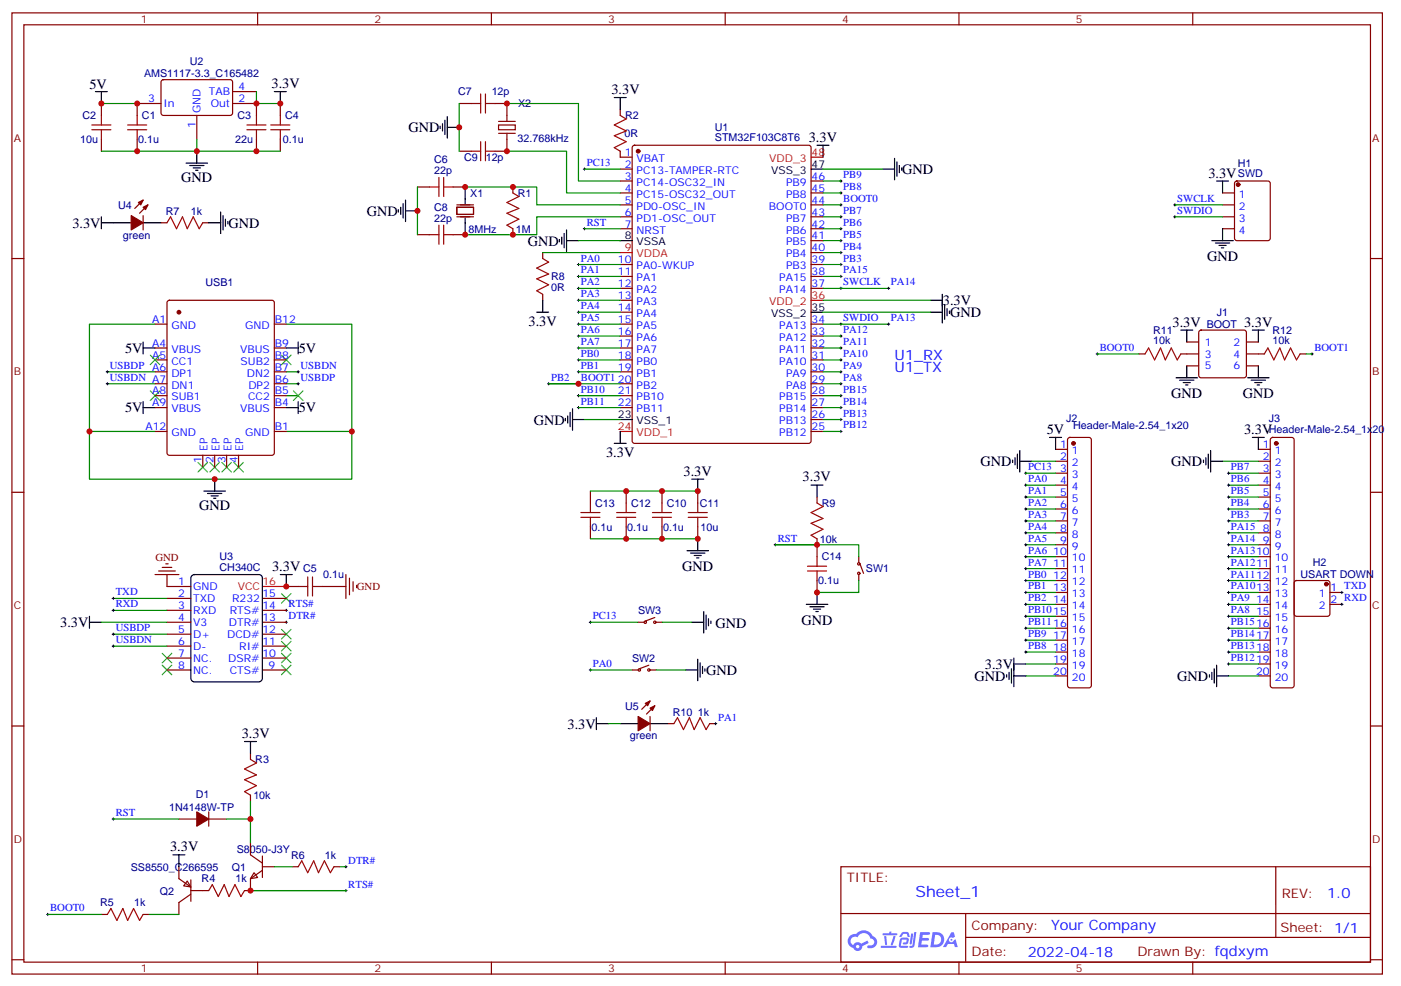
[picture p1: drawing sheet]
<svg xmlns="http://www.w3.org/2000/svg" width="414mm" height="292mm" viewBox="0 0 414 292" stroke-linecap="round" stroke-linejoin="round" font-family="sans-serif">
<g fill="none" stroke="#870000" stroke-width=".35">
<path d="M3.5 3.8h405.4v284.3h-405.4zM7.1 7.3h398.2v277.3h-398.2zM76.2 3.8v3.5M145.3 3.8v3.5M214.5 3.8v3.5M283.6 3.8v3.5M352.8 3.8v3.5M3.5 76.5h3.6M405.3 76.5h3.6M3.5 145.6h3.6M405.3 145.6h3.6M3.5 214.8h3.6"/>
<path d="M405.3 214.8h3.6M248.7 256.4h156.6v28.2h-156.6zM377.3 256.4v20.9M248.7 270.2h156.5M285.6 277.3h119.6M285.6 270.2v14.2M3.5 283.9h3.6M76.2 284.6v3.5M145.3 284.6v3.5M214.5 284.6v3.5M283.6 284.6v3.5M352.8 284.6v3.5"/>
<path d="M405.3 283.9h3.6"/>
</g>
<g fill="#5487ff">
<path d="M272.1 275.7h2.6l.3 .2-.1 .6h-2l-.1 1h1.6l.4 .4-.4 .4h-1.7l-.2 1.1 1.8 .1 .3 .3-.2 .4h-2.9z"/>
<path d="M281.4 275.8h.7l.4 1.3-.7 .3a.74 .74 0 0 0-1.1 .3 .74 .74 0 0 0 .5 1.1 .74 .74 0 0 0 .9-.7l.5-.3 .7 2.4h-.9l-.2-1h-1.9l-.5 1h-.9z"/>
<path d="M269.5 276.2h.6l-.4 2.9a.31 .31 0 0 1-.3 .3 .31 .31 0 0 1-.3-.3z"/>
<path d="M270.4 275.7h.6l-.5 4a.89 .89 0 0 1-.7 .7 .89 .89 0 0 1-.9-.3l1-.5z"/>
<path d="M266.8 275.9l.6-.2 1.2 .1 .5 1.3-.6 .1-.4-.9-1 .1a.95 .95 0 0 1-1 .8l-.1-.2z"/>
<path d="M266.4 277.6l1.8-.2a1.04 1.04 0 0 1 .6 1.1 1.04 1.04 0 0 1-.8 .9h-.7a.29 .29 0 0 1-.3-.4 .29 .29 0 0 1 .3-.2h.7l.2-.8h-1.4l-.4 1.8h1.9a.29 .29 0 0 1 .3 .3 .29 .29 0 0 1-.3 .3h-2l-.4-.3 .2-2.1z"/>
<path d="M260.5 279.8h4.4a.3 .3 0 0 1 .3 .3 .3 .3 0 0 1-.3 .3h-4.3z"/>
<path d="M264.3 276.9h.6l-.5 1.6a1.02 1.02 0 0 1-.7 1.2l-.2-.3z"/>
<path d="M261.5 276.9h.6l.3 2.4-.3 .3-.3-.2z"/>
<path d="M261.1 276.1h1.9l.2-.5h.5l-.1 .5h1.5a.29 .29 0 0 1 .3 .3 .29 .29 0 0 1-.3 .3h-3.9z"/>
<path d="M275.8 275.7l-.6 4.5h1.4a2.27 2.27 0 0 0 2.7-2.3 2.27 2.27 0 0 0-2.7-2.2zM276.6 276.5a1.5 1.5 0 0 1 1.8 1.6 1.5 1.5 0 0 1-1.9 1.3h-.3z"/>
<path d="M251.4 276.9a2.09 2.09 0 0 0 1 3.5 1.37 1.37 0 0 0 1.5 .9 1.37 1.37 0 0 0 1.1-1.4l2-1-.5-.7-1.8 1a1.4 1.4 0 0 0-2.3 .4 1.32 1.32 0 0 1-.6-1.9 1.32 1.32 0 0 1 1.9-.4 2.02 2.02 0 0 1 2-1.3 2.02 2.02 0 0 1 1.8 1.6 1.09 1.09 0 0 1 1.1 1.4 1.09 1.09 0 0 1-1.6 .7 .41 .41 0 0 0-.5 .3 .41 .41 0 0 0 .4 .5 1.89 1.89 0 0 0 2.4-1.2 1.89 1.89 0 0 0-1.2-2.4 2.98 2.98 0 0 0-5-.6l-1 .1zM253.2 280a.52 .52 0 0 1 1 0 .52 .52 0 0 1-1 0z"/>
<circle cx="281.4" cy="278" r=".28"/>
</g>
<g fill="none" stroke="#870000" stroke-width=".35">
<path d="M30 30.6v3.5M47.6 30.6h-7v3.5M47.9 23.8l.4-.2h20.1l.4 .7-.1 9.4-.6 .4h-20l-.5-.7v-9.1zM58.2 34.1v7.1M68.8 30.6h7v3.5M68.8 27.1h7M82.9 30.6v3.5M135.8 30.6h3.5M146.4 30.6h3.5v5.3M147.5 37h4.9v1.4h-4.9zM149.9 39.4v5.3h-3.5M183.4 32.4v1.7"/>
<path d="M30 41.2v3.5M40.6 41.2v3.5M42.3 59.2l-2.4 2.5M75.8 41.2v3.5M82.9 41.2v3.5M123.5 55.3h3.5M134.1 55.3h3.5M135.8 44.7h3.5M151.7 55.3v1.8M183.4 44.7v1.8h3.6M183.4 50h3.6M183.4 53.6h3.6"/>
<path d="M183.4 57.1h3.6M187.2 43.2l.5-.2h51.5l.6 .4 .1 87.1-.5 .6-51.7 .1-.7-.5v-87zM239.9 53.6h3.5M239.9 57.1h3.5M361.6 57.1h3.5M365.4 53.8l.4-.2h9.2l.7 .4v16.5l-.5 .6-9.4 .1-.6-.5-.1-16.4zM42.3 63.8v4.2M43.7 60.6l-2.4 2.5M47.6 65.9h1.8M60 65.9h1.7M123.5 69.4h3.5M134.1 69.4h3.5"/>
<path d="M135.1 61.3h5v2.1h-5zM135.1 60.6h5M135.1 64.1h5M151.7 67.7v1.7M160.5 74.7v1.8M183.4 60.6h3.6M183.4 64.1h3.6M183.4 67.7h3.6M183.4 78.2h3.6M239.9 60.6h3.5M239.9 64.1h3.5M239.9 67.7h3.5"/>
<path d="M239.9 78.2h3.5M239.9 74.7h3.5M239.9 71.2h3.5M361.6 60.6h3.5M361.6 64.1h3.5M361.6 67.7h3.5M45.9 95.9h3.5M49.6 89l.5-.2h30.3l.5 .2 .2 .5v44.5l-.2 .5-.5 .2h-30.3l-.5-.2-.2-.5v-44.5zM81.1 95.9h3.6M160.5 87.1v1.7M183.4 81.8h3.6M183.4 85.3h3.6"/>
<path d="M183.4 88.8h3.6M183.4 92.4h3.6M183.4 95.9h3.6M183.4 99.4h3.6M239.9 81.8h3.5M239.9 85.3h3.5M239.9 95.9h3.5M239.9 99.4h3.5M354.8 97.9l.4-.3h12.7l.5 .3 .3 .5v12.7l-.3 .5-.5 .2h-12.7l-.5-.3-.2-.4v-12.7zM45.9 102.9h3.5M45.9 106.5h3.5M45.9 110h3.5"/>
<path d="M45.9 113.5h3.5M45.9 117.1h3.5M81.1 102.9h3.6M81.1 106.5h3.6M81.1 110h3.6M81.1 113.5h3.6M81.1 117.1h3.6M183.4 102.9h3.6M183.4 106.5h3.6M183.4 110h3.6M183.4 113.5h3.6M183.4 117.1h3.6"/>
<path d="M239.9 102.9h3.5M239.9 106.5h3.5M239.9 110h3.5M239.9 113.5h3.5M239.9 117.1h3.5M336.9 104.7h1.8M349.2 104.7h5.3M351 101.2h3.5M351 108.2h3.5M368.7 101.2h3.5M368.7 104.7h5.2M368.7 108.2h3.5"/>
<path d="M384.5 104.7h1.8M45.9 120.6h3.5M45.9 127.6h3.5M60 134.7v3.5M63.5 134.7v3.5M67 134.7v3.5M70.6 134.7v3.5M81.1 120.6h3.6M81.1 127.6h3.6M183.4 120.6h3.6M239.9 120.6h3.5M239.9 127.6h3.5"/>
<path d="M239.9 124.1h3.5M312.2 132.9h3.5M312.2 136.5h3.5M312.2 140h3.5M316 129.6l.4-.2h5.7l.5 .2 .2 .5v72.7l-.2 .5-.5 .2h-5.7l-.5-.3-.2-.4v-72.7zM372.2 132.9h3.5M372.2 136.5h3.5M372.2 140h3.5M375.9 129.6l.5-.2h5.7l.5 .2 .2 .5v72.7l-.3 .5-.4 .2h-5.7l-.5-.3-.2-.4v-72.7zM174.6 145.3v3.5M174.6 155.9v3.5M185.2 145.3v3.5"/>
<path d="M185.2 155.9v3.5M195.8 145.3v3.5M195.8 155.9v3.5M206.4 145.3v3.5M206.4 155.9v3.5M241.7 147v1.8M241.7 159.4v5.3M312.2 143.5h3.5M312.2 147h3.5M312.2 150.6h3.5M312.2 154.1h3.5M312.2 157.6h3.5"/>
<path d="M372.2 143.5h3.5M372.2 147h3.5M372.2 150.6h3.5M372.2 154.1h3.5M372.2 157.6h3.5M49.4 173.5h7M49.4 177h7M77.6 177h7.1M84.7 173.5h3.5M95.2 173.5h3.6M241.7 171.7v3.6M254 164.7v1.7"/>
<path d="M254 170v1.7M254.4 166.8l1 2.8M312.2 161.1h3.5M312.2 164.7h3.5M312.2 168.2h3.5M312.2 171.7h3.5M312.2 175.3h3.5M312.2 178.8h3.5M372.2 161.1h3.5M372.2 164.7h3.5M372.2 168.2h3.5M372.2 171.7h3.5"/>
<path d="M372.2 175.3h3.5M372.2 178.8h3.5M383 171.9l.5-.2h9.1l.5 .2 .2 .5v9.2l-.2 .5-.5 .2h-9.1l-.5-.2-.2-.5v-9.2zM393.3 175.3h3.6M393.3 178.8h3.6M49.4 180.6h7M49.4 184.1h7M49.4 187.6h7M49.4 191.1h7M49.4 194.7h7M49.4 198.2h7M77.6 180.6h7.1"/>
<path d="M77.6 184.1h7.1M77.6 187.6h7.1M77.6 191.1h7.1M77.6 194.7h7.1M77.6 198.2h7.1M187 198.2h1.7M188.7 184.1h1.8M191.9 196.8l-2.8 1M192.3 198.2h1.7M193.7 182.7l-2.8 1M194 184.1h1.8M312.2 182.3h3.5"/>
<path d="M312.2 185.8h3.5M312.2 189.4h3.5M312.2 192.9h3.5M312.2 196.4h3.5M312.2 200h3.5M372.2 182.3h3.5M372.2 185.8h3.5M372.2 189.4h3.5M372.2 192.9h3.5M372.2 196.4h3.5M372.2 200h3.5M192.3 207.4l-2.5 2.4"/>
<path d="M192.3 211.9v4.3M193.7 208.8l-2.5 2.4M197.6 214.1h1.7M209.9 214.1h1.8M74.1 222.9v1.7M74.1 235.2v1.8M52.9 242.3h5.3M52.9 256.4v3.5l3.5 2.5M61.7 240.2v4.2M61.7 242.3h5.3M74.1 249.3v3.6l3.5 2.4M75.1 258.2l1.1 1.4-2.1 .3z"/>
<path d="M77.6 257.5l-3.5 2.4v3.6h-1.8M77.6 256.4h3.5M77.6 253.2v6.4M86.4 256.4h1.8M98.8 256.4h1.7M30 270.5h1.7M42.3 270.5h1.8M55.4 260.6l1 1.8-2.1-.4zM56.4 264.5l-3.5 2.5v3.5M56.4 263.5h5.3M56.4 260.3v6.3"/>
<circle cx="254" cy="169.6" r=".35"/>
<circle cx="254" cy="166.8" r=".35"/>
<circle cx="189.1" cy="198.2" r=".35"/>
<circle cx="190.9" cy="184.1" r=".35"/>
<circle cx="191.9" cy="198.2" r=".35"/>
<circle cx="193.7" cy="184.1" r=".35"/>
</g>
<g fill="#870000" stroke="#870000" stroke-width=".35">
<path d="M58.2 240.2l3.5 2.1-3.5 2.1z"/>
<path d="M38.8 63.8l3.5 2.1-3.5 2.1z"/>
<path d="M42.3 61.3l1.4-.7-.7 1.4z"/>
<path d="M40.9 59.9l1.4-.7-.7 1.4z"/>
<path d="M188.7 211.9l3.6 2.2-3.6 2.1z"/>
<path d="M192.3 209.5l1.4-.7-.7 1.4z"/>
<path d="M190.9 208.1l1.4-.7-.7 1.4z"/>
<circle cx="188.7" cy="44.7" r=".53"/>
<circle cx="52.9" cy="92.4" r=".53"/>
<circle cx="366.2" cy="54.6" r=".53"/>
<circle cx="317.5" cy="131.2" r=".53"/>
<circle cx="377.5" cy="131.2" r=".53"/>
<circle cx="392.3" cy="172.8" r=".53"/>
</g>
<g fill="none" stroke="#000" stroke-width=".35">
<path d="M28.2 27.1h3.5M30 27.1v3.5M81.1 27.1h3.6M82.9 27.1v3.5M130.2 37.3v.7M130.9 36.6v2.1M131.6 35.6v4.2M132.3 37.7h3.5M132.3 34.5v6.4M181.7 28.9h3.5M183.4 28.9v3.5M55 48.3h6.4"/>
<path d="M56.1 49h4.2M57.1 49.7h2.2M57.9 50.4h.7M58.2 44.7v3.6M119.9 59.2v6.3M137.6 55.3v5M239.9 50h3.5M241.7 43h3.5M243.4 43v3.5M261.1 50h3.5M264.6 46.8v6.4M265.3 47.9v4.2"/>
<path d="M266 49v2.1M266.7 49.7v.7M359.8 53.6h3.6M361.6 53.6v3.5M30 64.1v3.6M30 65.9h8.8M42.3 65.9h5.3M61.7 65.9h3.6M65.3 62.7v6.4M66 63.8v4.2M66.7 64.8v2.2M67.4 65.5v.8"/>
<path d="M117.8 62v.7M118.5 61.3v2.1M119.2 60.3v4.2M119.9 62.4h3.6M137.6 64.5v4.9M165.5 70.8v.7M166.2 70.1v2.1M166.9 69.1v4.2M167.6 71.2h3.5M167.6 68v6.4M183.4 71.2h3.6M358.4 71.2h6.4"/>
<path d="M359.5 71.9h4.2M360.5 72.6h2.2M361.2 73.3h.7M361.6 67.7v3.5M158.7 92.4h3.6M160.5 88.8v3.6M239.9 92.4h3.5M275.2 92.4h3.5M275.2 88.8h3.5M278.7 87.1v8.4M279.4 90.2v4.3M280.1 91.3v2.1"/>
<path d="M280.8 92v.7M349.2 97.6h3.6M351 97.6v3.6M370.4 97.6h3.5M372.2 97.6v3.6M42.3 102.9h3.6M42.3 101.2v3.5M42.3 118.8v3.5M84.7 102.9h3.5M88.2 101.2v3.5M88.2 118.8v3.5M347.8 111.8h6.4"/>
<path d="M348.9 112.5h4.2M350 113.2h2.1M350.7 113.9h.7M351 108.2v3.6M369 111.8h6.4M370.1 112.5h4.2M371.1 113.2h2.1M371.8 113.9h.7M372.2 108.2v3.6M42.3 120.6h3.6M84.7 120.6h3.5M167.2 123.8v.7"/>
<path d="M167.9 123v2.2M168.6 122v4.2M169.3 124.1h3.6M169.3 120.9v6.4M181.7 131.2h3.5M183.4 124.1h3.6M183.4 127.6v3.6M299.5 136.1v.7M300.2 135.4v2.1M300.9 134.3v4.3M301.6 136.5h3.6M301.6 133.3v6.3"/>
<path d="M310.4 129.4h3.6M312.2 129.4v3.5M356 136.1v.7M356.7 135.4v2.1M357.4 134.3v4.3M358.1 136.5h3.5M358.1 133.3v6.3M370.4 129.4h3.5M372.2 129.4v3.5M60.3 145.3h6.4M61.4 146h4.2M62.4 146.7h2.2"/>
<path d="M63.1 147.4h.8M63.5 141.7v3.6M204.6 141.7h3.5M206.4 141.7v3.6M206.4 159.4v3.5M239.9 143.5h3.5M241.7 143.5v3.5M56.7 170.4l.8-.4h19.1l.8 .4 .2 .6v29.7l-.5 .8-.5 .2h-19.1l-.9-.5-.2-.5v-29.7zM82.9 170h3.5M84.7 170v3.5M203.2 162.9h6.3M204.3 163.6h4.2"/>
<path d="M205.3 164.3h2.1M206 165h.7M238.5 178.8h6.3M239.5 179.5h4.3M241.7 175.3v3.5M26.5 184.1h3.5M26.5 182.3v3.5M202.8 198.2h3.6M204.6 184.1h3.5M206.4 195v6.4M207.1 196.1v4.2M207.8 197.1v2.1"/>
<path d="M208.1 180.9v6.4M208.5 197.8v.7M208.8 182v4.2M209.5 183v2.1M210.3 183.7v.7M240.6 180.2h2.1M241.3 180.9h.7M297.7 199.6v.7M298.4 198.9v2.1M299.2 197.8v4.3M299.9 200h3.5M299.9 194.7v8.4"/>
<path d="M299.9 196.4h3.5M357.7 199.6v.7M358.4 198.9v2.1M359.1 197.8v4.3M359.8 200h3.6M359.8 196.8v6.3M72.3 219.4h3.5M74.1 219.4v3.5M176.4 214.1h3.5M176.4 212.3v3.5M183.4 214.1h5.3M192.3 214.1h5.3"/>
<path d="M51.2 252.9h3.5M52.9 252.9v3.5"/>
</g>
<path d="M239.9 46.5h3.5M183.4 74.7h3.6M239.9 88.8h3.5M183.4 127.6h3.6M77.6 173.5h7.1" fill="none" stroke="#f00" stroke-width=".35"/>
<g fill="none" stroke="#a10000" stroke-width=".35">
<path d="M27.2 38.4h5.6M27.2 37h5.6M30 34.1v2.9M30 38.4v2.8M37.7 38.4h5.7M37.7 37h5.7M40.6 34.1v2.9M40.6 38.4v2.8M73 38.4h5.7M73 37h5.7M75.8 34.1v2.9M75.8 38.4v2.8"/>
<path d="M80.1 38.4h5.6M80.1 37h5.6M82.9 34.1v2.9M82.9 38.4v2.8M139.3 30.6h2.9M142.2 27.8v5.6M143.6 27.8v5.6M143.6 30.6h2.8M183.4 34.1l1.8 1.1-3.5 1.8 3.5 1.7-3.5 1.4 3.5 1.8-3.5 1.8 1.7 1M127 55.3h2.8M129.8 52.5v5.6M131.2 52.5v5.6"/>
<path d="M131.2 55.3h2.9M139.3 44.7h2.9M142.2 41.9v5.7M143.6 41.9v5.7M143.6 44.7h2.8M151.7 57.1l1.8 1-3.6 1.8 3.6 1.8-3.6 1.4 3.6 1.7-3.6 1.8 1.8 1.1M49.4 65.9l1-1.8 1.8 3.6 1.8-3.6 1.4 3.6 1.7-3.6 1.8 3.6 1.1-1.8M127 69.4h2.8M129.8 66.6v5.6M131.2 66.6v5.6M131.2 69.4h2.9M160.5 76.5l1.8 1-3.6 1.8 3.6 1.8-3.6 1.4 3.6 1.7-3.6 1.8 1.8 1.1"/>
<path d="M338.7 104.7l1-1.8 1.8 3.6 1.8-3.6 1.4 3.6 1.7-3.6 1.8 3.6 1-1.8M373.9 104.7l1.1-1.8 1.8 3.6 1.7-3.6 1.4 3.6 1.8-3.6 1.8 3.6 1-1.8M171.8 153h5.6M171.8 151.6h5.6M174.6 148.8v2.8M174.6 153v2.9M182.4 153h5.6M182.4 151.6h5.6M185.2 148.8v2.8M185.2 153v2.9M193 153h5.6M193 151.6h5.6"/>
<path d="M195.8 148.8v2.8M195.8 153v2.9M203.6 153h5.6M203.6 151.6h5.6M206.4 148.8v2.8M206.4 153v2.9M241.7 148.8l1.7 1.1-3.5 1.7 3.5 1.8-3.5 1.4 3.5 1.8-3.5 1.7 1.8 1.1M88.2 173.5h2.8M91 170.7v5.6M92.4 170.7v5.6M92.4 173.5h2.8M238.8 168.9h5.7"/>
<path d="M238.8 167.5h5.7M241.7 164.7v2.8M241.7 168.9v2.8M199.3 214.1l1.1-1.8 1.7 3.5 1.8-3.5 1.4 3.5 1.8-3.5 1.7 3.5 1.1-1.7M74.1 224.6l1.7 1.1-3.5 1.8 3.5 1.7-3.5 1.4 3.5 1.8-3.5 1.8 1.8 1M88.2 256.4l1.1-1.8 1.7 3.6 1.8-3.6 1.4 3.6 1.8-3.6 1.7 3.6 1.1-1.8M31.7 270.5l1.1-1.8 1.8 3.6 1.7-3.6 1.4 3.6 1.8-3.6 1.8 3.6 1-1.8M61.7 263.5l1.1-1.8 1.8 3.5 1.7-3.5 1.4 3.5 1.8-3.5 1.8 3.5 1-1.7"/>
</g>
<g fill="none" stroke="#008700" stroke-width=".35">
<path d="M30 30.6h10.6M75.8 27.1v3.5h7.1M135.8 30.6v14.1M149.9 30.6h21.2v23h12.3M30 44.7h52.9M58.2 41.2v3.5M123.5 55.3v14.1M137.6 55.3h21.1v5.3h24.7M149.9 44.7h17.7v12.4h15.8M172.9 50h10.5M243.4 50h17.7M243.4 53.6h5.3"/>
<path d="M243.4 57.1h5.3M160.5 74.7h22.9M171.1 71.2h12.3M171.1 78.2h12.3M172.9 67.7h10.5M183.4 64.1h-24.7v5.3h-21.1M243.4 67.7h5.3M243.4 60.6h5.3M243.4 74.7h5.3M243.4 71.2h5.3M243.4 78.2h5.3M243.4 64.1h5.3"/>
<path d="M347.5 60.6h14.1M347.5 64.1h14.1M45.9 95.9h-19.4v31.7h19.4M84.7 95.9h19.4v31.7h-19.4M171.1 92.4h12.3M171.1 88.8h12.3M171.1 81.8h12.3M171.1 85.3h12.3M171.1 95.9h12.3M171.1 99.4h12.3M243.4 85.3h19.4M243.4 95.9h19.4"/>
<path d="M243.4 92.4h31.8M243.4 88.8h31.8M243.4 81.8h5.3M243.4 99.4h5.3M31.7 110h14.2M31.7 113.5h14.2M84.7 117.1h3.5M84.7 110h3.5M84.7 113.5h3.5M162.3 113.5h21.1M171.1 117.1h12.3M171.1 110h12.3"/>
<path d="M171.1 106.5h12.3M171.1 102.9h12.3M243.4 117.1h5.3M243.4 110h5.3M243.4 113.5h5.3M243.4 106.5h5.3M243.4 102.9h5.3M324.6 104.7h12.3M386.3 104.7h1.8M26.5 127.6v14.1h77.6v-14.1M171.1 120.6h12.3M172.9 124.1h10.5"/>
<path d="M243.4 124.1h5.3M243.4 120.6h5.3M243.4 127.6h5.3M303.4 140h8.8M305.2 136.5h7M361.6 136.5h10.6M363.4 140h8.8M174.6 145.3h31.8M174.6 159.4h31.8M303.4 143.5h8.8M303.4 147h8.8M303.4 150.6h8.8"/>
<path d="M303.4 154.1h8.8M303.4 157.6h8.8M363.4 143.5h8.8M363.4 147h8.8M363.4 150.6h8.8M363.4 154.1h8.8M363.4 157.6h8.8M33.5 177h15.9M229.3 161.1h24.7v3.6M254 171.7v3.6h-12.3M303.4 161.1h8.8M303.4 164.7h8.8"/>
<path d="M303.4 168.2h8.8M303.4 171.7h8.8M303.4 175.3h8.8M303.4 178.8h8.8M363.4 161.1h8.8M363.4 164.7h8.8M363.4 168.2h8.8M363.4 171.7h8.8M363.4 175.3h8.8M363.4 178.8h8.8M30 184.1h19.4M33.5 180.6h15.9"/>
<path d="M33.5 191.1h15.9M33.5 187.6h15.9M174.6 184.1h14.1M174.6 198.2h12.4M194 198.2h8.8M195.8 184.1h8.8M303.4 182.3h8.8M303.4 185.8h8.8M303.4 189.4h8.8M303.4 192.9h8.8M303.4 196.4h8.8M303.4 200h8.8"/>
<path d="M363.4 182.3h8.8M363.4 185.8h8.8M363.4 189.4h8.8M363.4 192.9h8.8M363.4 196.4h8.8M363.4 200h8.8M179.9 214.1h3.5M74.1 237v12.3M33.5 242.3h19.4M67 242.3h7.1M81.1 256.4h5.3M100.5 256.4h1.8"/>
<path d="M14.1 270.5h15.9M44.1 270.5h8.8M74.1 263.5h28.2"/>
</g>
<g fill="none" stroke="#3c3" stroke-width=".35">
<path d="M44.4 115.6l2.9 2.9M44.4 105.1l2.9 2.8M47.3 115.6l-2.9 2.9M47.3 105.1l-2.9 2.8M83.3 105.1l2.8 2.8M86.1 105.1l-2.8 2.8M86.8 115.6l2.8 2.9M89.6 115.6l-2.8 2.9M58.6 136.8l2.8 2.8M61.4 136.8l-2.8 2.8M62.1 136.8l2.8 2.8M64.9 136.8l-2.8 2.8"/>
<path d="M65.6 136.8l2.8 2.8M68.4 136.8l-2.8 2.8M69.1 136.8l2.9 2.8M72 136.8l-2.9 2.8M83.3 175.6l2.8 2.8M86.1 175.6l-2.8 2.8M48 196.8l2.8 2.8M48 193.3l2.8 2.8M50.8 196.8l-2.8 2.8M50.8 193.3l-2.8 2.8M83.3 196.8l2.8 2.8M83.3 193.3l2.8 2.8"/>
<path d="M83.3 189.7l2.8 2.8M83.3 186.2l2.8 2.8M86.1 196.8l-2.8 2.8M86.1 193.3l-2.8 2.8M86.1 189.7l-2.8 2.8M86.1 186.2l-2.8 2.8"/>
</g>
<g fill="none" stroke="#000" stroke-width=".3">
<path d="M172.5 50h.7M172.9 49.7v.7M248.4 53.6h.7M248.4 57.1h.7M248.7 53.2v.7M248.7 56.7v.7M170.7 78.2h.7M171.1 77.9v.7M172.5 67.7h.7M172.9 67.3v.7M248.4 67.7h.7M248.4 60.6h.7"/>
<path d="M248.4 78.2h.7M248.4 64.1h.7M248.4 71.2h.7M248.4 74.7h.7M248.7 60.3v.7M248.7 63.8v.7M248.7 67.3v.7M248.7 70.8v.7M248.7 74.4v.7M248.7 77.9v.7M347.1 60.6h.7M347.1 64.1h.7"/>
<path d="M347.5 60.3v.7M347.5 63.8v.7M170.7 81.8h.7M170.7 85.3h.7M170.7 88.8h.7M170.7 92.4h.7M170.7 95.9h.7M170.7 99.4h.7M171.1 81.4v.7M171.1 84.9v.8M171.1 88.5v.7M171.1 92v.7"/>
<path d="M171.1 95.5v.7M171.1 99.1v.7M248.4 81.8h.7M248.4 85.3h.7M248.4 95.9h.7M248.4 99.4h.7M248.7 81.4v.7M248.7 84.9v.8M248.7 95.5v.7M248.7 99.1v.7M262.5 85.3h.7M262.5 95.9h.7"/>
<path d="M262.8 84.9v.8M262.8 95.5v.7M31.4 110h.7M31.4 113.5h.7M31.7 109.6v.7M31.7 113.2v.7M87.8 110h.7M87.8 113.5h.7M88.2 109.6v.7M88.2 113.2v.7M161.9 113.5h.7M162.3 113.2v.7"/>
<path d="M170.7 110h.7M170.7 113.5h.7M170.7 106.5h.7M170.7 102.9h.7M170.7 117.1h.7M171.1 102.6v.7M171.1 106.1v.7M171.1 109.6v.7M171.1 113.2v.7M171.1 116.7v.7M248.4 110h.7M248.4 113.5h.7"/>
<path d="M248.4 106.5h.7M248.4 102.9h.7M248.4 117.1h.7M248.7 102.6v.7M248.7 106.1v.7M248.7 109.6v.7M248.7 113.2v.7M248.7 116.7v.7M324.2 104.7h.7M324.6 104.4v.7M387.7 104.7h.7M388.1 104.4v.7"/>
<path d="M170.7 120.6h.7M171.1 120.2v.7M248.4 120.6h.7M248.4 124.1h.7M248.4 127.6h.7M248.7 120.2v.7M248.7 123.8v.7M248.7 127.3v.7M303 140h.7M303.4 139.6v.7M363 140h.7M363.4 139.6v.7"/>
<path d="M303 143.5h.7M303 147h.7M303 150.6h.7M303 154.1h.7M303 157.6h.7M303.4 143.2v.7M303.4 146.7v.7M303.4 150.2v.7M303.4 153.7v.7M303.4 157.3v.7M363 143.5h.7M363 147h.7"/>
<path d="M363 150.6h.7M363 154.1h.7M363 157.6h.7M363.4 143.2v.7M363.4 146.7v.7M363.4 150.2v.7M363.4 153.7v.7M363.4 157.3v.7M33.2 177h.7M33.5 176.7v.7M229 161.1h.7M229.3 160.8v.7"/>
<path d="M303 161.1h.7M303 164.7h.7M303 168.2h.7M303 171.7h.7M303 175.3h.7M303 178.8h.7M303.4 160.8v.7M303.4 164.3v.7M303.4 167.9v.7M303.4 171.4v.7M303.4 174.9v.7M303.4 178.4v.7"/>
<path d="M363 161.1h.7M363 164.7h.7M363 168.2h.7M363 171.7h.7M363 175.3h.7M363 178.8h.7M363.4 160.8v.7M363.4 164.3v.7M363.4 167.9v.7M363.4 171.4v.7M363.4 174.9v.7M363.4 178.4v.7"/>
<path d="M396.5 175.3h.7M396.5 178.8h.7M396.9 174.9v.7M396.9 178.4v.7M33.2 180.6h.7M33.2 191.1h.7M33.2 187.6h.7M33.5 180.2v.7M33.5 187.3v.7M33.5 190.8v.7M84.3 184.1h.7M84.3 180.6h.7"/>
<path d="M84.7 180.2v.7M84.7 183.7v.7M174.3 184.1h.7M174.3 198.2h.7M174.6 183.7v.7M174.6 197.8v.7M303 182.3h.7M303 185.8h.7M303 189.4h.7M303 192.9h.7M303.4 182v.7M303.4 185.5v.7"/>
<path d="M303.4 189v.7M303.4 192.5v.8M363 182.3h.7M363 185.8h.7M363 189.4h.7M363 192.9h.7M363 196.4h.7M363.4 182v.7M363.4 185.5v.7M363.4 189v.7M363.4 192.5v.8M363.4 196.1v.7"/>
<path d="M211.3 214.1h.7M211.7 213.7v.7M33.2 242.3h.7M33.5 241.9v.7M102 256.4h.7M102.3 256v.8M13.8 270.5h.7M14.1 270.2v.7M102 263.5h.7M102.3 263.1v.7"/>
</g>
<path d="M45.9 170h7M46.9 168.9h5M48 167.9h2.8M49 166.8h.7M49.4 170v3.5M98.8 173.5h3.5M102.3 170v7M103.4 171v5M104.4 172.1v2.8M105.5 173.1v.7" fill="none" stroke="#800000" stroke-width=".35"/>
<path d="M147.5 35.9h4.9M147.5 39.4h4.9" fill="none" stroke="#871200" stroke-width=".35"/>
<g fill="#c00">
<circle cx="40.6" cy="30.6" r=".88"/>
<circle cx="75.8" cy="30.6" r=".88"/>
<circle cx="75.8" cy="44.7" r=".88"/>
<circle cx="40.6" cy="44.7" r=".88"/>
<circle cx="58.2" cy="44.7" r=".88"/>
<circle cx="30" cy="30.6" r=".88"/>
<circle cx="82.9" cy="30.6" r=".88"/>
<circle cx="26.5" cy="127.6" r=".88"/>
<circle cx="104.1" cy="127.6" r=".88"/>
<circle cx="63.5" cy="141.7" r=".88"/>
<circle cx="84.7" cy="173.5" r=".88"/>
<circle cx="74.1" cy="242.3" r=".88"/>
<circle cx="74.1" cy="263.5" r=".88"/>
<circle cx="137.6" cy="55.3" r=".88"/>
<circle cx="137.6" cy="69.4" r=".88"/>
<circle cx="135.8" cy="37.7" r=".88"/>
<circle cx="151.7" cy="55.3" r=".88"/>
<circle cx="151.7" cy="69.4" r=".88"/>
<circle cx="149.9" cy="44.7" r=".88"/>
<circle cx="206.4" cy="145.3" r=".88"/>
<circle cx="195.8" cy="145.3" r=".88"/>
<circle cx="185.2" cy="145.3" r=".88"/>
<circle cx="195.8" cy="159.4" r=".88"/>
<circle cx="185.2" cy="159.4" r=".88"/>
<circle cx="241.7" cy="161.1" r=".88"/>
<circle cx="241.7" cy="175.3" r=".88"/>
<circle cx="149.9" cy="30.6" r=".88"/>
<circle cx="123.5" cy="62.4" r=".88"/>
<circle cx="171.1" cy="113.5" r=".88"/>
<circle cx="206.4" cy="159.4" r=".88"/>
</g>
<text font-size="4.6" fill="#00f" x="270.8" y="265.4">Sheet_1</text>
<g font-size="4.2">
<text x="26.5" y="26.4">5V</text>
<text x="80.3" y="26">3.3V</text>
<text x="180.9" y="27.8">3.3V</text>
<text x="120.8" y="39.2">GND</text>
<text x="239.2" y="41.9">3.3V</text>
<text x="53.6" y="53.9">GND</text>
<text x="266.9" y="51.4">GND</text>
<text x="357.4" y="52.5">3.3V</text>
<text x="108.5" y="63.9">GND</text>
<text x="21.4" y="67.4">3.3V</text>
<text x="67.6" y="67.4">GND</text>
<text x="156.1" y="72.7">GND</text>
<text x="357" y="77.3">GND</text>
<text x="278.9" y="90.2">3.3V</text>
<text x="281" y="93.8">GND</text>
<text x="156.3" y="96.3">3.3V</text>
<text x="346.8" y="96.6">3.3V</text>
<text x="368" y="96.6">3.3V</text>
<text x="37" y="104.4">5V</text>
<text x="88.4" y="104.4">5V</text>
<text x="346.4" y="117.9">GND</text>
<text x="367.6" y="117.9">GND</text>
<text x="37" y="122">5V</text>
<text x="88.4" y="122">5V</text>
<text x="157.9" y="125.6">GND</text>
<text x="309.6" y="128.3">5V</text>
<text x="368" y="128.4">3.3V</text>
<text x="179.3" y="135.1">3.3V</text>
<text x="290" y="137.9">GND</text>
<text x="346.4" y="137.9">GND</text>
<text x="202.2" y="140.7">3.3V</text>
<text x="237.4" y="142.3">3.3V</text>
<text x="58.9" y="150.9">GND</text>
<text x="80.5" y="168.9">3.3V</text>
<text x="201.8" y="169">GND</text>
<text x="17.8" y="185.5">3.3V</text>
<text x="211.7" y="185.8">GND</text>
<text x="237.1" y="184.9">GND</text>
<text x="291.3" y="197.9">3.3V</text>
<text x="208.8" y="199.6">GND</text>
<text x="288.2" y="201.4">GND</text>
<text x="348.2" y="201.4">GND</text>
<text x="167.9" y="215.5">3.3V</text>
<text x="71.5" y="218.3">3.3V</text>
<text x="50.3" y="251.8">3.3V</text>
</g>
<g font-size="4.2" fill="#00f">
<text x="264.6" y="106.5">U1_RX</text>
<text x="264.6" y="110">U1_TX</text>
<text x="392.5" y="265.7">1.0</text>
<text x="310.9" y="275.2">Your Company</text>
<text x="304" y="283">2022-04-18</text>
</g>
<g font-size="3.9" fill="#800">
<text x="250.5" y="261">TITLE:</text>
<text x="379.1" y="265.7">REV:</text>
<text x="287.4" y="275.2">Company:</text>
<text x="378.7" y="275.8">Sheet: 1/1</text>
<text x="287.4" y="282.9">Date:</text>
<text x="336.4" y="282.9">Drawn By: fqdxym</text>
</g>
<g font-size="3.2" fill="#800">
<text x="41.6" y="6.8">1</text>
<text x="110.8" y="6.8">2</text>
<text x="179.9" y="6.8">3</text>
<text x="249.1" y="6.8">4</text>
<text x="318.2" y="6.8">5</text>
<text x="4.1" y="41.9">A</text>
<text x="405.9" y="41.9">A</text>
<text x="4.1" y="111.1">B</text>
<text x="405.9" y="111.1">B</text>
<text x="4.1" y="180.2">C</text>
<text x="405.9" y="180.2">C</text>
<text x="4.1" y="249.3">D</text>
<text x="405.9" y="249.3">D</text>
<text x="41.6" y="287.6">1</text>
<text x="110.8" y="287.6">2</text>
<text x="179.9" y="287.6">3</text>
<text x="249.1" y="287.6">4</text>
<text x="318.2" y="287.6">5</text>
</g>
<g font-size="3.2" fill="#000080">
<text x="42.6" y="22.9">AMS1117-3.3_C165482</text>
<text x="56.1" y="19.2">U2</text>
<text x="135.5" y="28.2">C7</text>
<text x="145.4" y="28.2">12p</text>
<text x="24.4" y="35.3">C2</text>
<text x="42" y="35.3">C1</text>
<text x="70.2" y="35.3">C3</text>
<text x="84.3" y="35.3">C4</text>
<text x="153.2" y="31.8">X2</text>
<text x="184.9" y="35.3">R2</text>
<text x="153.1" y="42">32.768kHz</text>
<text x="184.7" y="40.6">0R</text>
<text x="211.4" y="41.8">STM32F103C8T6</text>
<text x="211.4" y="38.9">U1</text>
<text x="23.7" y="42.3">10u</text>
<text x="40.9" y="42.3">0.1u</text>
<text x="69.6" y="42.3">22u</text>
<text x="83.7" y="42.3">0.1u</text>
<text x="137.2" y="47.6">C9</text>
<text x="143.7" y="47.6">12p</text>
<text x="128.4" y="51.4">22p</text>
<text x="128.4" y="48.2">C6</text>
<text x="366.1" y="52.5">SWD</text>
<text x="366.1" y="49.5">H1</text>
<text x="139.1" y="58.2">X1</text>
<text x="153.1" y="58.2">R1</text>
<text x="34.9" y="61.8">U4</text>
<text x="49.1" y="63.5">R7</text>
<text x="56.5" y="63.5">1k</text>
<text x="128.4" y="65.5">22p</text>
<text x="128.4" y="62.3">C8</text>
<text x="36.4" y="70.6">green</text>
<text x="138.6" y="68.8">8MHz</text>
<text x="152.5" y="68.8">1M</text>
<text x="163" y="82.9">R8</text>
<text x="60.8" y="84.6">USB1</text>
<text x="163" y="86.1">0R</text>
<text x="359.9" y="93.5">J1</text>
<text x="341.1" y="101.9">10k</text>
<text x="341.1" y="98.7">R11</text>
<text x="356.9" y="97">BOOT</text>
<text x="376.3" y="101.9">10k</text>
<text x="376.3" y="98.7">R12</text>
<text x="315.3" y="124.9">J2</text>
<text x="375.3" y="124.9">J3</text>
<text x="317.4" y="127">Header-Male-2.54_1x20</text>
<text x="375.3" y="128.1">Header-Male-2.54_1x20</text>
<text x="176.1" y="149.9">C13</text>
<text x="186.6" y="149.9">C12</text>
<text x="197.2" y="149.9">C10</text>
<text x="207" y="149.9">C11</text>
<text x="243.1" y="149.9">R9</text>
<text x="174.9" y="157">0.1u</text>
<text x="185.5" y="157">0.1u</text>
<text x="196.1" y="157">0.1u</text>
<text x="207.2" y="157">10u</text>
<text x="242.5" y="160.5">10k</text>
<text x="64.9" y="165.7">U3</text>
<text x="243.1" y="165.8">C14</text>
<text x="388.3" y="167.4">H2</text>
<text x="64.9" y="168.9">CH340C</text>
<text x="89.6" y="169.3">C5</text>
<text x="95.6" y="171.1">0.1u</text>
<text x="242" y="172.9">0.1u</text>
<text x="256.1" y="169.4">SW1</text>
<text x="384.6" y="171.1">USART DOWN</text>
<text x="188.7" y="181.7">SW3</text>
<text x="186.9" y="195.8">SW2</text>
<text x="184.9" y="209.9">U5</text>
<text x="199" y="211.7">R10</text>
<text x="206.4" y="211.7">1k</text>
<text x="186.3" y="218.7">green</text>
<text x="75.5" y="225.8">R3</text>
<text x="50" y="239.9">1N4148W-TP</text>
<text x="57.9" y="235.9">D1</text>
<text x="74.9" y="236.4">10k</text>
<text x="38.7" y="257.5">SS8550_C266595</text>
<text x="68.5" y="257.6">Q1</text>
<text x="70" y="252.2">S8050-J3Y</text>
<text x="86.1" y="254">R6</text>
<text x="96.1" y="254">1k</text>
<text x="59.6" y="261">R4</text>
<text x="69.7" y="261">1k</text>
<text x="29.6" y="268.1">R5</text>
<text x="39.7" y="268.1">1k</text>
<text x="47.3" y="264.8">Q2</text>
</g>
<g font-size="3.2" fill="#00f">
<text x="61.8" y="28.2">TAB</text>
<text x="70.6" y="26.7">4</text>
<text x="43.8" y="30.3">3</text>
<text x="48.3" y="31.7">In</text>
<text x="59.3" y="33.4" transform="rotate(-90 59.3 33.4)">GND</text>
<text x="62.3" y="31.7">Out</text>
<text x="70.6" y="30.3">2</text>
<text x="57.9" y="37.9" transform="rotate(-90 57.9 37.9)">1</text>
<text x="184.8" y="46.1">1</text>
<text x="188.3" y="47.9">VBAT</text>
<text x="173.6" y="49.1">PC13</text>
<text x="184.8" y="49.7">2</text>
<text x="184.8" y="53.2">3</text>
<text x="188.3" y="51.4">PC13-TAMPER-RTC</text>
<text x="240.1" y="53.2">46</text>
<text x="249.4" y="52.7">PB9</text>
<text x="184.8" y="56.7">4</text>
<text x="188.3" y="55">PC14-OSC32_IN</text>
<text x="188.3" y="58.5">PC15-OSC32_OUT</text>
<text x="232.5" y="58.5">PB8</text>
<text x="232.5" y="55">PB9</text>
<text x="240.1" y="56.7">45</text>
<text x="249.4" y="59.7">BOOT0</text>
<text x="249.4" y="56.2">PB8</text>
<text x="348.2" y="59.7">SWCLK</text>
<text x="366.4" y="58.5">1</text>
<text x="184.8" y="60.3">5</text>
<text x="184.8" y="63.8">6</text>
<text x="188.3" y="62">PD0-OSC_IN</text>
<text x="188.3" y="65.5">PD1-OSC_OUT</text>
<text x="227.4" y="62">BOOT0</text>
<text x="232.5" y="65.5">PB7</text>
<text x="240.1" y="63.8">43</text>
<text x="240.1" y="60.3">44</text>
<text x="249.4" y="63.3">PB7</text>
<text x="348.2" y="63.3">SWDIO</text>
<text x="366.4" y="62">2</text>
<text x="366.4" y="65.5">3</text>
<text x="173.6" y="66.8">RST</text>
<text x="184.8" y="67.3">7</text>
<text x="188.3" y="69.1">NRST</text>
<text x="232.5" y="69.1">PB6</text>
<text x="240.1" y="70.8">41</text>
<text x="240.1" y="67.3">42</text>
<text x="249.4" y="66.8">PB6</text>
<text x="249.4" y="70.3">PB5</text>
<text x="366.4" y="69.1">4</text>
<text x="171.8" y="77.4">PA0</text>
<text x="182.8" y="77.9">10</text>
<text x="232.5" y="76.1">PB4</text>
<text x="232.5" y="72.6">PB5</text>
<text x="240.1" y="77.9">39</text>
<text x="240.1" y="74.4">40</text>
<text x="249.4" y="73.8">PB4</text>
<text x="249.4" y="77.4">PB3</text>
<text x="171.8" y="80.9">PA1</text>
<text x="182.8" y="81.4">11</text>
<text x="188.3" y="79.7">PA0-WKUP</text>
<text x="188.3" y="83.2">PA1</text>
<text x="230.5" y="83.2">PA15</text>
<text x="232.5" y="79.7">PB3</text>
<text x="240.1" y="81.4">38</text>
<text x="249.4" y="80.9">PA15</text>
<text x="171.8" y="84.4">PA2</text>
<text x="171.8" y="87.9">PA3</text>
<text x="182.8" y="84.9">12</text>
<text x="182.8" y="88.5">13</text>
<text x="188.3" y="86.7">PA2</text>
<text x="230.5" y="86.7">PA14</text>
<text x="240.1" y="84.9">37</text>
<text x="249.4" y="84.4">SWCLK</text>
<text x="263.5" y="84.4">PA14</text>
<text x="45" y="95.5">A1</text>
<text x="81.3" y="95.5">B12</text>
<text x="171.8" y="91.5">PA4</text>
<text x="171.8" y="95">PA5</text>
<text x="182.8" y="92">14</text>
<text x="182.8" y="95.5">15</text>
<text x="188.3" y="90.2">PA3</text>
<text x="188.3" y="93.8">PA4</text>
<text x="240.1" y="95.5">34</text>
<text x="249.4" y="95">SWDIO</text>
<text x="263.5" y="95">PA13</text>
<text x="50.7" y="97.3">GND</text>
<text x="72.6" y="97.3">GND</text>
<text x="171.8" y="98.5">PA6</text>
<text x="182.8" y="99.1">16</text>
<text x="188.3" y="97.3">PA5</text>
<text x="188.3" y="100.8">PA6</text>
<text x="230.5" y="100.8">PA12</text>
<text x="230.5" y="97.3">PA13</text>
<text x="240.1" y="99.1">33</text>
<text x="249.4" y="98.5">PA12</text>
<text x="45" y="106.1">A5</text>
<text x="45" y="102.6">A4</text>
<text x="50.7" y="107.9">CC1</text>
<text x="50.7" y="104.4">VBUS</text>
<text x="71" y="104.4">VBUS</text>
<text x="71.2" y="107.9">SUB2</text>
<text x="81.3" y="102.6">B9</text>
<text x="81.3" y="106.1">B8</text>
<text x="171.8" y="102.1">PA7</text>
<text x="171.8" y="105.6">PB0</text>
<text x="182.8" y="102.6">17</text>
<text x="182.8" y="106.1">18</text>
<text x="188.3" y="104.4">PA7</text>
<text x="188.3" y="107.9">PB0</text>
<text x="230.5" y="107.9">PA10</text>
<text x="230.5" y="104.4">PA11</text>
<text x="240.1" y="106.1">31</text>
<text x="240.1" y="102.6">32</text>
<text x="249.4" y="105.6">PA10</text>
<text x="249.4" y="102.1">PA11</text>
<text x="325.3" y="103.8">BOOT0</text>
<text x="356.3" y="102.2">1</text>
<text x="356.3" y="105.8">3</text>
<text x="364.9" y="102.2">2</text>
<text x="364.9" y="105.8">4</text>
<text x="388.8" y="103.8">BOOT1</text>
<text x="32.5" y="112.6">USBDN A7</text>
<text x="32.5" y="109.1">USBDP</text>
<text x="45" y="109.6">A6</text>
<text x="50.7" y="111.4">DP1</text>
<text x="73" y="111.4">DN2</text>
<text x="81.3" y="109.6">B7</text>
<text x="81.3" y="113.2">B6</text>
<text x="88.9" y="109.1">USBDN</text>
<text x="88.9" y="112.6">USBDP</text>
<text x="163" y="112.6">PB2</text>
<text x="171.8" y="109.1">PB1</text>
<text x="171.8" y="112.6">BOOT1</text>
<text x="182.8" y="109.6">19</text>
<text x="182.8" y="113.2">20</text>
<text x="188.3" y="111.4">PB1</text>
<text x="232.5" y="111.4">PA9</text>
<text x="240.1" y="113.2">29</text>
<text x="240.1" y="109.6">30</text>
<text x="249.4" y="109.1">PA9</text>
<text x="249.4" y="112.6">PA8</text>
<text x="356.3" y="109.3">5</text>
<text x="364.9" y="109.3">6</text>
<text x="45" y="116.7">A8</text>
<text x="50.7" y="118.5">SUB1</text>
<text x="50.7" y="114.9">DN1</text>
<text x="73.4" y="118.5">CC2</text>
<text x="73.5" y="114.9">DP2</text>
<text x="81.3" y="116.7">B5</text>
<text x="171.8" y="116.2">PB10</text>
<text x="171.8" y="119.7">PB11</text>
<text x="182.8" y="116.7">21</text>
<text x="188.3" y="114.9">PB2</text>
<text x="188.3" y="118.5">PB10</text>
<text x="230.5" y="118.5">PB15</text>
<text x="232.5" y="114.9">PA8</text>
<text x="240.1" y="116.7">28</text>
<text x="249.4" y="116.2">PB15</text>
<text x="249.4" y="119.7">PB14</text>
<text x="45" y="120.2">A9</text>
<text x="50.7" y="122">VBUS</text>
<text x="71" y="122">VBUS</text>
<text x="81.3" y="120.2">B4</text>
<text x="182.8" y="120.2">22</text>
<text x="188.3" y="122">PB11</text>
<text x="230.5" y="125.5">PB13</text>
<text x="230.5" y="122">PB14</text>
<text x="240.1" y="123.8">26</text>
<text x="240.1" y="120.2">27</text>
<text x="249.4" y="123.2">PB13</text>
<text x="43" y="127.3">A12</text>
<text x="50.7" y="129">GND</text>
<text x="72.6" y="129">GND</text>
<text x="81.3" y="127.3">B1</text>
<text x="230.5" y="129">PB12</text>
<text x="240.1" y="127.3">25</text>
<text x="249.4" y="126.8">PB12</text>
<text x="59.6" y="136.9" transform="rotate(-90 59.6 136.9)">1</text>
<text x="61.4" y="133.4" transform="rotate(-90 61.4 133.4)">EP</text>
<text x="63.1" y="136.9" transform="rotate(-90 63.1 136.9)">2</text>
<text x="64.9" y="133.4" transform="rotate(-90 64.9 133.4)">EP</text>
<text x="66.7" y="136.9" transform="rotate(-90 66.7 136.9)">3</text>
<text x="68.4" y="133.4" transform="rotate(-90 68.4 133.4)">EP</text>
<text x="70.2" y="136.9" transform="rotate(-90 70.2 136.9)">4</text>
<text x="72" y="133.4" transform="rotate(-90 72 133.4)">EP</text>
<text x="313.5" y="132.6">1</text>
<text x="313.5" y="136.1">2</text>
<text x="317" y="134.3">1</text>
<text x="317" y="137.9">2</text>
<text x="373.5" y="132.6">1</text>
<text x="373.5" y="136.1">2</text>
<text x="377" y="134.3">1</text>
<text x="377" y="137.9">2</text>
<text x="304.1" y="139.1">PC13</text>
<text x="304.1" y="142.6">PA0</text>
<text x="313.5" y="139.6">3</text>
<text x="313.5" y="143.2">4</text>
<text x="317" y="141.4">3</text>
<text x="364.1" y="139.1">PB7</text>
<text x="364.1" y="142.6">PB6</text>
<text x="373.5" y="139.6">3</text>
<text x="373.5" y="143.2">4</text>
<text x="377" y="141.4">3</text>
<text x="304.1" y="146.2">PA1</text>
<text x="304.1" y="149.7">PA2</text>
<text x="313.5" y="146.7">5</text>
<text x="317" y="144.9">4</text>
<text x="317" y="148.4">5</text>
<text x="364.1" y="146.2">PB5</text>
<text x="364.1" y="149.7">PB4</text>
<text x="373.5" y="146.7">5</text>
<text x="377" y="144.9">4</text>
<text x="377" y="148.4">5</text>
<text x="304.1" y="153.2">PA3</text>
<text x="313.5" y="150.2">6</text>
<text x="313.5" y="153.7">7</text>
<text x="317" y="152">6</text>
<text x="317" y="155.5">7</text>
<text x="364.1" y="153.2">PB3</text>
<text x="373.5" y="150.2">6</text>
<text x="373.5" y="153.7">7</text>
<text x="377" y="152">6</text>
<text x="377" y="155.5">7</text>
<text x="230" y="160.3">RST</text>
<text x="304.1" y="156.7">PA4</text>
<text x="304.1" y="160.3">PA5</text>
<text x="313.5" y="157.3">8</text>
<text x="313.5" y="160.8">9</text>
<text x="317" y="159">8</text>
<text x="364.1" y="156.7">PA15</text>
<text x="364.1" y="160.3">PA14</text>
<text x="373.5" y="157.3">8</text>
<text x="373.5" y="160.8">9</text>
<text x="377" y="159">8</text>
<text x="304.1" y="163.8">PA6</text>
<text x="304.1" y="167.3">PA7</text>
<text x="311.5" y="164.3">10</text>
<text x="311.5" y="167.9">11</text>
<text x="317" y="162.6">9</text>
<text x="317" y="166.1">10</text>
<text x="364.1" y="163.8">PA1310</text>
<text x="364.1" y="167.3">PA1211</text>
<text x="377" y="162.6">9</text>
<text x="377" y="166.1">10</text>
<text x="52.7" y="173.1">1</text>
<text x="304.1" y="170.9">PB0</text>
<text x="311.5" y="171.4">12</text>
<text x="317" y="169.6">11</text>
<text x="317" y="173.1">12</text>
<text x="364.1" y="170.9">PA1112</text>
<text x="377" y="169.6">11</text>
<text x="377" y="173.1">12</text>
<text x="34.2" y="176.1">TXD</text>
<text x="34.2" y="179.7">RXD</text>
<text x="52.7" y="176.7">2</text>
<text x="57.1" y="178.1">TXD</text>
<text x="57.1" y="174.6">GND</text>
<text x="68.7" y="178.1">R232</text>
<text x="77.6" y="176.7">15</text>
<text x="85.4" y="179.7">RTS#</text>
<text x="304.1" y="174.4">PB1</text>
<text x="304.1" y="177.9">PB2</text>
<text x="311.5" y="174.9">13</text>
<text x="311.5" y="178.4">14</text>
<text x="317" y="176.7">13</text>
<text x="364.1" y="174.4">PA1013</text>
<text x="364.1" y="177.9">PA9</text>
<text x="371.5" y="178.4">14</text>
<text x="377" y="176.7">13</text>
<text x="390" y="176.7">1</text>
<text x="393.5" y="174.9">1 TXD</text>
<text x="393.5" y="178.4">2 RXD</text>
<text x="52.7" y="183.7">4</text>
<text x="52.7" y="180.2">3</text>
<text x="57.1" y="185.1">V3</text>
<text x="57.1" y="181.6">RXD</text>
<text x="67.7" y="185.1">DTR#</text>
<text x="68" y="181.6">RTS#</text>
<text x="77.6" y="180.2">14</text>
<text x="77.6" y="183.7">13</text>
<text x="85.4" y="183.2">DTR#</text>
<text x="175.3" y="183.2">PC13</text>
<text x="304.1" y="181.4">PB1015</text>
<text x="304.1" y="185">PB1116</text>
<text x="317" y="180.2">14</text>
<text x="317" y="183.7">15</text>
<text x="364.1" y="181.4">PA8</text>
<text x="364.1" y="185">PB1516</text>
<text x="371.5" y="182">15</text>
<text x="377" y="180.2">14</text>
<text x="377" y="183.7">15</text>
<text x="390" y="180.2">2</text>
<text x="34.2" y="190.3">USBDN</text>
<text x="34.2" y="186.7">USBDP</text>
<text x="52.7" y="190.8">6</text>
<text x="52.7" y="187.3">5</text>
<text x="57.1" y="188.7">D+</text>
<text x="67.2" y="188.7">DCD#</text>
<text x="77.6" y="187.3">12</text>
<text x="77.6" y="190.8">11</text>
<text x="304.1" y="188.5">PB9</text>
<text x="311.5" y="189">17</text>
<text x="317" y="187.3">16</text>
<text x="317" y="190.8">17</text>
<text x="364.1" y="188.5">PB1417</text>
<text x="377" y="187.3">16</text>
<text x="377" y="190.8">17</text>
<text x="52.7" y="197.8">8</text>
<text x="52.7" y="194.3">7</text>
<text x="57.1" y="195.7">NC.</text>
<text x="57.1" y="192.2">D-</text>
<text x="67.5" y="195.7">DSR#</text>
<text x="70.8" y="192.2">RI#</text>
<text x="77.6" y="194.3">10</text>
<text x="79.4" y="197.8">9</text>
<text x="175.3" y="197.3">PA0</text>
<text x="304.1" y="192">PB8</text>
<text x="311.5" y="192.5">18</text>
<text x="311.5" y="196.1">19</text>
<text x="317" y="194.3">18</text>
<text x="317" y="197.8">19</text>
<text x="364.1" y="192">PB1318</text>
<text x="364.1" y="195.5">PB1219</text>
<text x="377" y="194.3">18</text>
<text x="377" y="197.8">19</text>
<text x="57.1" y="199.2">NC.</text>
<text x="68" y="199.2">CTS#</text>
<text x="311.5" y="199.6">20</text>
<text x="317" y="201.4">20</text>
<text x="371.5" y="199.6">20</text>
<text x="377" y="201.4">20</text>
<text x="212.4" y="213.2">PA1</text>
<text x="34.2" y="241.4">RST</text>
<text x="103" y="255.5">DTR#</text>
<text x="103" y="262.6">RTS#</text>
<text x="14.8" y="269.6">BOOT0</text>
</g>
<g font-size="3.2" fill="#f00">
<text x="227.5" y="47.9">VDD_3</text>
<text x="240.1" y="46.1">48</text>
<text x="184.8" y="74.4">9</text>
<text x="188.3" y="76.1">VDDA</text>
<text x="240.1" y="88.5">36</text>
<text x="227.5" y="90.2">VDD_2</text>
<text x="182.8" y="127.3">24</text>
<text x="188.3" y="129">VDD_1</text>
<text x="77.6" y="173.1">16</text>
<text x="70.3" y="174.6">VCC</text>
</g>
<g font-size="3.2">
<text x="228" y="51.4">VSS_3</text>
<text x="240.1" y="49.7">47</text>
<text x="184.8" y="70.8">8</text>
<text x="188.3" y="72.6">VSSA</text>
<text x="228" y="93.8">VSS_2</text>
<text x="240.1" y="92">35</text>
<text x="182.8" y="123.8">23</text>
<text x="188.3" y="125.5">VSS_1</text>
</g>
<g font-size="3.2" fill="#800000">
<text x="46" y="166">GND</text>
<text x="105.5" y="174.5">GND</text>
</g>
</svg>
